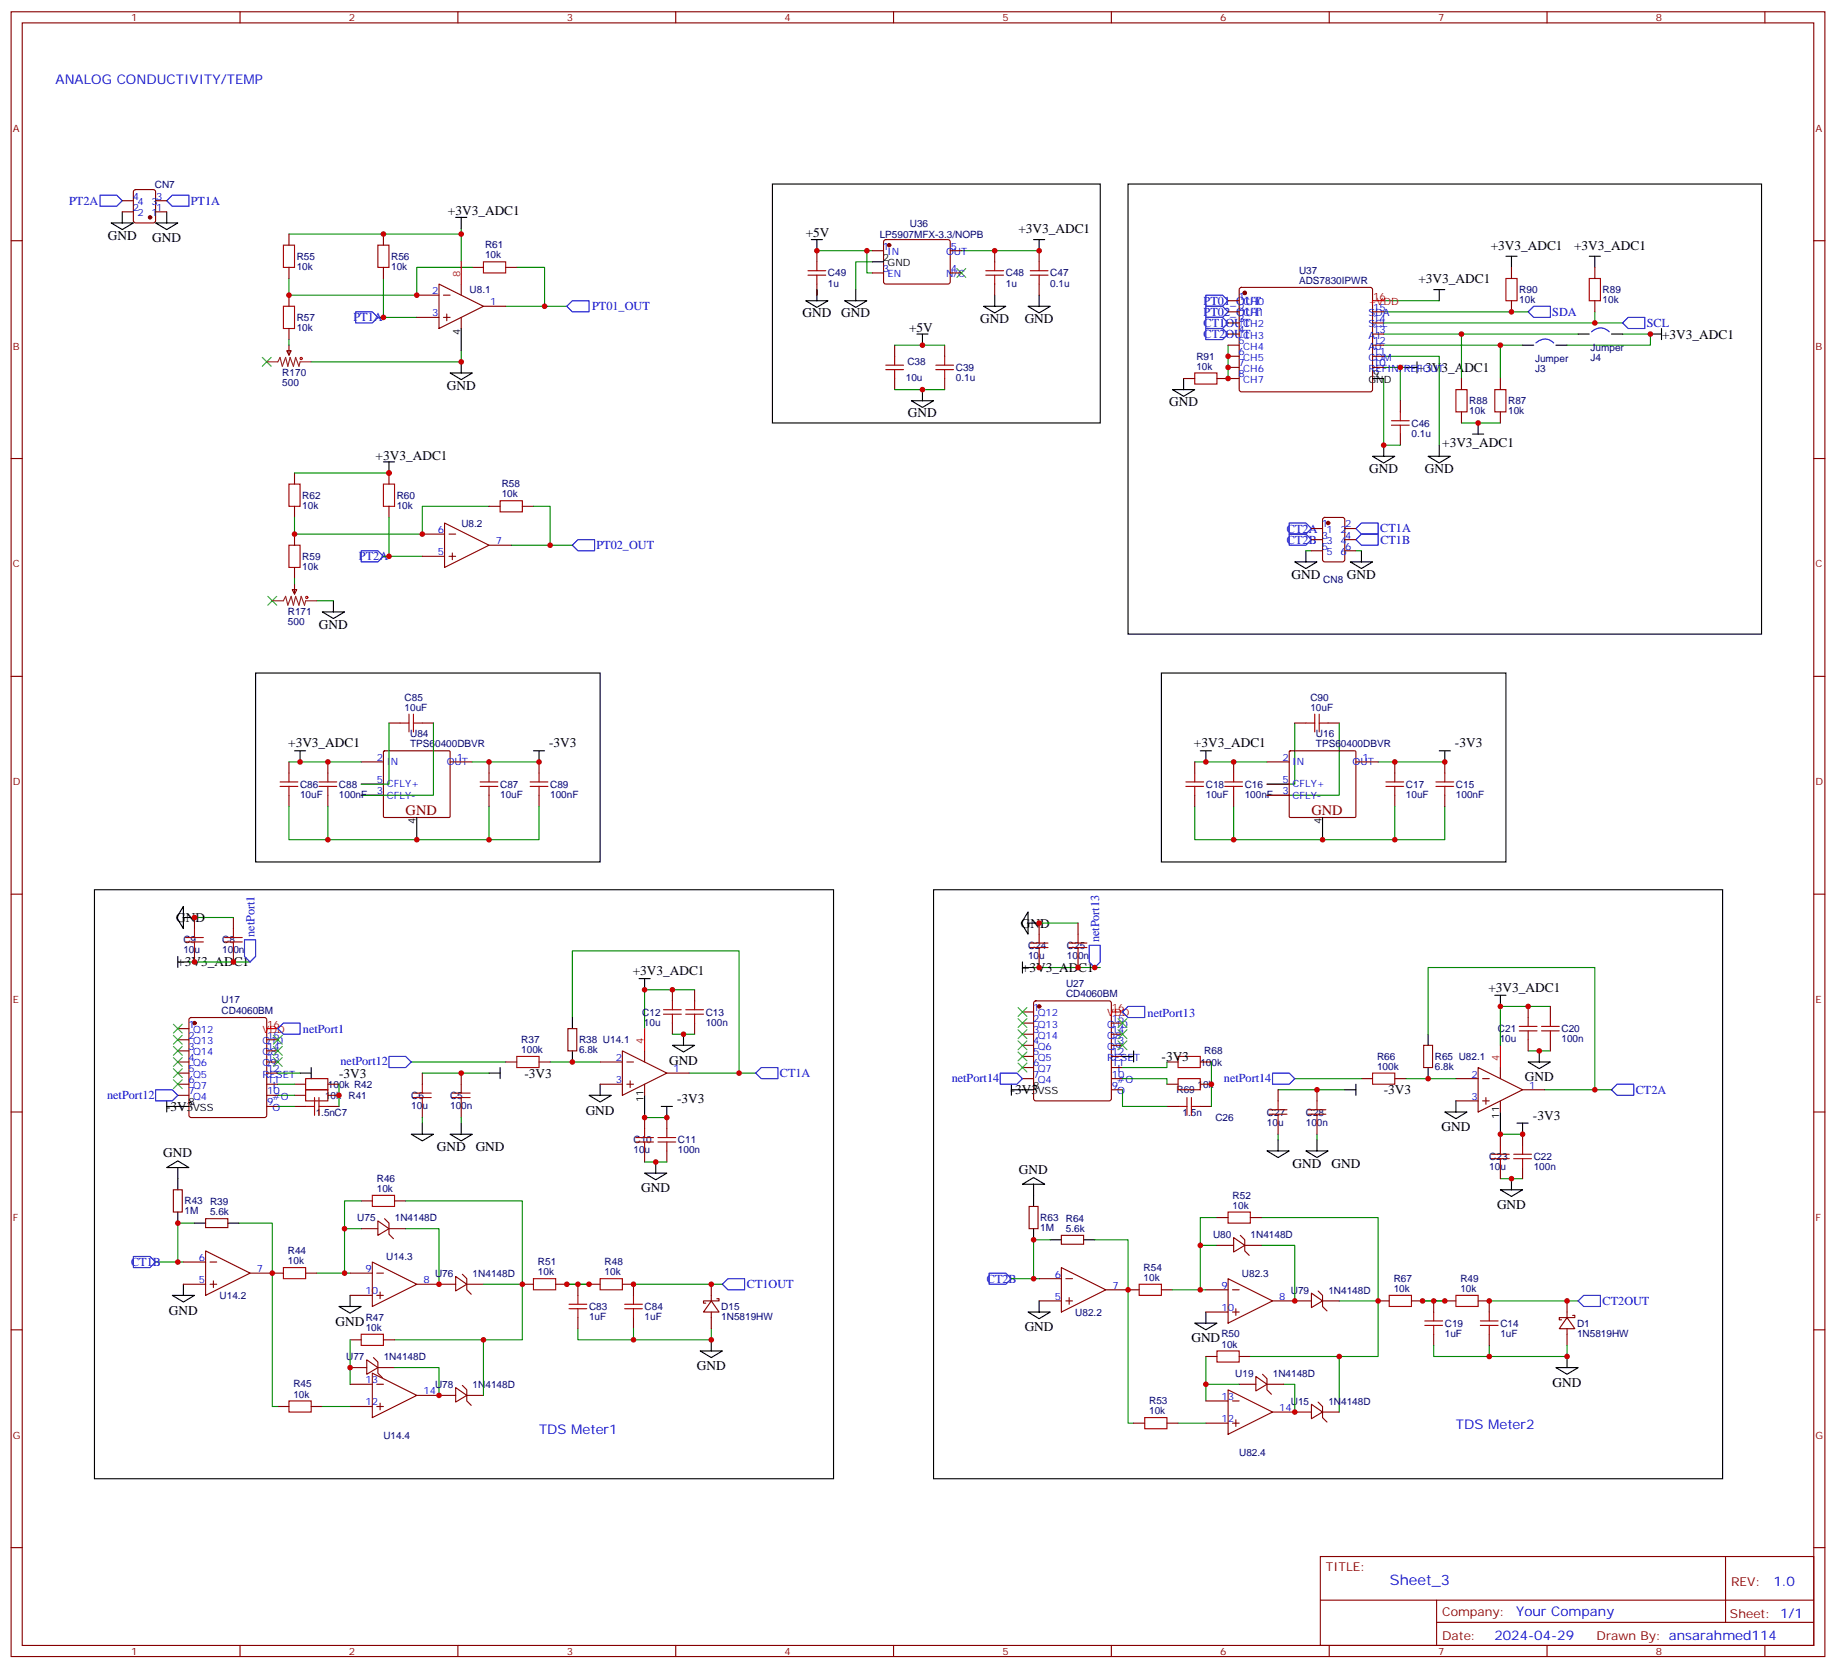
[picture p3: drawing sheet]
<svg xmlns="http://www.w3.org/2000/svg" width="583mm" height="529mm" viewBox="0 0 583 529" stroke-linecap="round" stroke-linejoin="round" font-family="sans-serif">
<g fill="none" stroke="#870000" stroke-width=".35">
<path d="M3.5 3.7h575.8v522.2h-575.8zM7.1 7.3h568.6v515h-568.6zM76.2 3.7v3.6M145.3 3.7v3.6M214.5 3.7v3.6M283.6 3.7v3.6M352.8 3.7v3.6M421.9 3.7v3.6M491.1 3.7v3.6M560.2 3.7v3.6M3.5 76.4h3.6M38.8 67.2h3.5"/>
<path d="M38.8 63.7h3.5M42.6 60.4l.4-.2h5.7l.6 .4 .1 9.5-.5 .6-5.9 .1-.6-.5-.1-9.4zM49.4 67.2h3.5M49.4 63.7h3.5M91.7 74.3v3.5M121.7 74.3v3.5M259.3 79.6v3.5M276.9 79.6h3.6M280.7 76.3l.5-.2h20l.4 .7v12.9l-.7 .5-20-.1-.4-.6v-12.7zM301.6 79.6h3.6M315.7 79.6v3.5M329.8 79.6v3.5"/>
<path d="M575.7 76.4h3.6M91.7 84.9v3.5M91.7 93.7v3.5M121.7 84.9v3.5M132.3 93.7h7M139.3 90.2l14.2 7-14.2 7.1zM140.8 93.7h2.1M141.8 99.7v2.1M146.4 90.2v3.5M149.9 84.9h3.6M153.5 97.2h7M160.5 84.9h3.5"/>
<path d="M259.3 90.2v3.5M276.9 86.6h3.6M301.6 86.6h3.6M315.7 90.2v3.5M329.8 90.2v3.5M389.8 95.5h3.5M389.8 99h3.5M393.6 91.4l.5-.2h40.9l.5 .2 .2 .5v31.8l-.3 .5-.4 .2h-40.9l-.5-.2-.3-.5v-31.8zM435.7 99h3.5M479.8 84.9v3.5M479.8 95.5v3.5M506.2 84.9v3.5"/>
<path d="M506.2 95.5v3.5M91 111.3h1.4l-.7 1.4zM91.7 104.3v3.5M91.7 109.6v3.1M132.3 100.8h7M140.8 100.8h2.1M146.4 100.8v3.5M284 109.6v3.5M299.9 109.6v3.5M389.8 102.5h3.5M389.8 106h3.5M389.8 109.6h3.5"/>
<path d="M389.8 113.1h3.5M389.8 116.6h3.5M435.7 102.5h3.5M435.7 106h3.5M435.7 109.6h3.5M435.7 113.1h3.5M435.7 116.6h3.5M284 120.2v3.5M299.9 120.2v3.5M375.7 120.2h3.5M386.3 120.2h7M444.5 127.2v3.5"/>
<path d="M444.5 137.8v3.5M463.9 120.2v3.5M463.9 130.7v3.6M476.2 120.2v3.5M476.2 130.7v3.6M3.5 145.6h3.6M93.5 150.1v3.6M123.5 150.1v3.6M575.7 145.6h3.6M93.5 160.7v3.6M93.5 169.5v3.6M123.5 160.7v3.6"/>
<path d="M134.1 169.5h7M134.1 176.6h7M141.1 166l14.1 7.1-14.1 7zM142.5 169.5h2.1M142.5 176.6h2.1M143.6 175.5v2.2M155.2 160.7h3.5M155.2 173.1h7.1M165.8 160.7h3.5M416.3 167.8h3.5M416.3 174.8h3.5M416.3 171.3h3.5"/>
<path d="M420 164.5l.5-.2h5.7l.6 .4 .1 13-.5 .6-5.9 .1-.6-.5-.1-12.9zM426.9 167.8h3.5M426.9 174.8h3.5M426.9 171.3h3.5M92.8 187.2h1.4l-.7 1.4zM93.5 180.1v3.6M93.5 185.4v3.2M3.5 214.7h3.6M575.7 214.7h3.6M121.8 238.5l.3-.2 20.6 .1 .2 .3-.1 20.6-.3 .2-20.6-.1-.2-.2zM123.5 229.5h3.5M134.1 229.5h3.5"/>
<path d="M409.3 238.5l.3-.2 20.6 .1 .2 .3-.1 20.6-.3 .2-20.6-.1-.2-.2zM411 229.5h3.5M421.6 229.5h3.5M91.7 241.9v3.5M91.7 252.4v3.6M104.1 241.9v3.5M104.1 252.4v3.6M114.7 241.9h7M114.7 252.4h7M114.7 248.9h7M142.9 241.9h7M155.2 241.9v3.5"/>
<path d="M155.2 252.4v3.6M171.1 241.9v3.5M171.1 252.4v3.6M379.2 241.9v3.5M379.2 252.4v3.6M391.6 241.9v3.5M391.6 252.4v3.6M402.2 241.9h7M402.2 252.4h7M402.2 248.9h7M430.4 241.9h7M442.7 241.9v3.5"/>
<path d="M442.7 252.4v3.6M458.6 241.9v3.5M458.6 252.4v3.6M3.5 283.8h3.6M61.7 291.3v3.5M74.1 291.3v3.5M329.8 293v3.5M342.2 293v3.5M575.7 283.8h3.6M61.7 301.8v3.6M74.1 301.8v3.6M213.4 314.2v3.5"/>
<path d="M220.5 314.2v3.5M328.3 317.9l.5-.2h23.3l.5 .2 .2 .5v30.4l-.3 .5-.4 .2h-23.3l-.5-.3-.2-.4v-30.4zM329.8 303.6v3.5M342.2 303.6v3.5M485.1 319.5v3.5M492.1 319.5v3.5M56.4 337.1h3.6M56.4 326.5h3.6M56.4 330.1h3.6M56.4 333.6h3.6M60.2 323.2l.5-.2h23.3l.5 .2 .2 .5v30.3l-.3 .5-.4 .3h-23.3l-.5-.3-.2-.5v-30.3zM84.7 337.1h3.5"/>
<path d="M84.7 330.1h3.5M84.7 333.6h3.5M160.5 337.1h3.5M171.1 337.1h3.5M180.3 326.5h2.8v7.1h-2.8zM190.5 337.1h7.1M197.6 333.6l14.1 7-14.1 7.1zM199 337.1h2.1M204.6 333.6v3.5M213.4 324.8v3.5M220.5 324.8v3.5M324.6 321.2h3.5"/>
<path d="M324.6 324.8h3.5M324.6 328.3h3.5M324.6 331.8h3.5M324.6 335.4h3.5M324.6 338.9h3.5M352.8 324.8h3.5M352.8 328.3h3.5M352.8 331.8h3.5M352.8 335.4h3.5M352.8 338.9h3.5M370.4 337.1h3.5M381 337.1h3.5"/>
<path d="M451.9 331.8h2.8v7.1h-2.8zM469.2 338.9l14.1 7-14.1 7.1zM476.2 338.9v3.5M485.1 330.1v3.5M492.1 330.1v3.5M3.5 353h3.6M56.4 340.6h3.6M56.4 344.2h3.6M56.4 347.7h3.6M84.7 340.6h3.5M84.7 344.2h3.5M84.7 347.7h3.5"/>
<path d="M84.7 351.2h3.5M93.5 344.2h3.5M93.5 347.7h3.5M93.5 351.2h3.5M104.1 344.2h3.5M104.1 347.7h3.5M104.1 351.2h3.5M134.1 340.6v3.6M134.1 351.2v3.6M146.4 340.6v3.6M146.4 351.2v3.6M190.5 344.2h7.1"/>
<path d="M199 344.2h2.1M200 343.1v2.1M204.6 344.2v3.5M204.6 354.8v3.5M211.7 354.8v3.5M211.7 340.6h7M324.6 342.4h3.5M352.8 342.4h3.5M352.8 345.9h3.5M370.4 344.2h3.5M370.4 351.2h3.5M381 344.2h3.5"/>
<path d="M381 351.2h3.5M405.7 345.9v3.6M405.7 356.5v3.5M418 345.9v3.6M418 356.5v3.5M432.2 342.4h3.5M442.7 342.4h3.6M462.1 342.4h7.1M462.1 349.5h7.1M470.6 342.4h2.1M470.6 349.5h2.1M471.7 348.4v2.1"/>
<path d="M476.2 349.5v3.5M483.3 345.9h7.1M575.7 353h3.6M55 377.7h2.9v7h-2.9zM204.6 365.3v3.6M211.7 365.3v3.6M476.2 360v3.6M476.2 370.6v3.6M483.3 360v3.6M483.3 370.6v3.6M65.3 386.9h7v2.8h-7zM65.3 397.1l14.1 7-14.1 7.1z"/>
<path d="M114.7 381.2h3.5M114.7 390h5.2M119.9 387.6l3.6 2.4-3.6 2.1zM122.1 386.9l1.4 1.4v3.5l1.4 1.4M123.5 390h5.3M125.2 381.2h3.6M326.7 383h2.8v7h-2.8zM336.9 392.1h7.1v2.9h-7.1zM386.3 395.3h5.3M386.3 386.5h3.5M391.6 392.9l3.5 2.4-3.5 2.1zM393.7 392.1l1.4 1.5v3.5l1.4 1.4"/>
<path d="M395.1 395.3h5.3M396.9 386.5h3.5M58.2 407.7h7.1M58.2 400.6h7.1M66.7 407.7h2.1M66.7 400.6h2.1M67.7 406.6v2.1M79.4 404.1h10.6M97 404.1h3.5M111.1 404.1h7.1M111.1 411.2h7.1M118.2 400.6l14.1 7.1-14.1 7z"/>
<path d="M119.6 404.1h2.1M119.6 411.2h2.1M120.6 410.1v2.2M132.3 407.7h12.3M144.6 405.2l3.6 2.5-3.6 2.1zM146.8 404.5l1.4 1.4v3.5l1.4 1.4M148.2 407.7h5.3M165.8 407.7h3.5M176.4 407.7h3.5M183.4 407.7v3.5M183.4 418.3v3.5M187 407.7h3.5"/>
<path d="M197.6 407.7h3.5v3.5M201.1 418.3v3.5M225.8 413l2.4 3.5h-4.9zM225.8 407.7v5.3M225.8 416.5v5.3M227.5 412.3h.7v.7h-4.9v.7h.7M329.8 413h7.1M329.8 405.9h7.1M336.9 402.4l14.1 7-14.1 7.1zM338.3 413h2.1M338.3 405.9h2.1M339.4 411.9v2.1"/>
<path d="M351 409.4h10.6M368.7 409.4h3.5M382.8 409.4h7M382.8 416.5h7M389.8 405.9l14.1 7.1-14.1 7zM391.2 409.4h2.1M391.2 416.5h2.1M392.3 415.4v2.1M403.9 413h12.4M416.3 410.5l3.5 2.5-3.5 2.1zM418.4 409.8l1.4 1.4v3.5l1.4 1.4M419.8 413h5.3"/>
<path d="M437.4 413h3.6M448 413h3.6M455.1 413v3.5M458.6 413h3.5M469.2 413h3.5v3.5M497.4 418.3l2.5 3.5h-5zM497.4 413v5.3M499.2 417.5h.7v.8h-5v.7h.8M3.5 422.1h3.6M111.1 439.4h7.1M111.1 425.3h3.6M111.1 434.1h5.3"/>
<path d="M116.4 431.7l3.5 2.4-3.5 2.1zM118.2 435.9l14.1 7-14.1 7.1zM118.5 431l1.4 1.4v3.5l1.5 1.4M119.6 439.4h2.1M119.9 434.1h5.3M121.7 425.3h3.5M146.8 439.8l1.4 1.4v3.5l1.4 1.4M382.8 430.6h3.5M393.3 439.4h5.3M393.3 430.6h3.6M398.6 437l3.6 2.4-3.6 2.1zM400.8 436.2l1.4 1.5v3.5l1.4 1.4"/>
<path d="M402.2 439.4h5.3M455.1 423.5v3.6M472.7 423.5v3.6M497.4 421.8v5.3M575.7 422.1h3.6M88.2 446.5h3.5M98.8 446.5h3.5M111.1 446.5h7.1M119.6 446.5h2.1M120.6 445.4v2.1M132.3 442.9h12.3M144.6 440.5l3.6 2.4-3.6 2.2z"/>
<path d="M148.2 442.9h5.3M359.8 451.8h3.6M370.4 451.8h3.5M382.8 451.8h7M382.8 444.7h7M389.8 441.2l14.1 7-14.1 7.1zM391.2 451.8h2.1M391.2 444.7h2.1M392.3 450.7v2.1M403.9 448.2h12.4M416.3 445.8l3.5 2.4-3.5 2.2zM418.4 445.1l1.4 1.4v3.5l1.4 1.4"/>
<path d="M419.8 448.2h5.3M3.5 491.3h3.6M419.1 494.1h156.6v28.2h-156.6zM547.7 494.1v20.9M575.7 491.3h3.6M419.1 507.9h156.5M456 515h119.6M456 507.9v14.2M76.2 522.3v3.6M145.3 522.3v3.6M214.5 522.3v3.6M283.6 522.3v3.6"/>
<path d="M352.8 522.3v3.6M421.9 522.3v3.6M491.1 522.3v3.6M560.2 522.3v3.6"/>
</g>
<g fill="none" stroke="#000" stroke-width=".35">
<path d="M245.2 58.4h104v75.9h-104zM358.1 58.4h201.1v142.9h-201.1zM35.3 70.8h7l-3.5 2.1zM38.8 67.2v3.6M49.4 70.8h7l-3.5 2.1zM52.9 67.2v3.6M144.6 69h3.6M146.4 69v3.5M257.5 76.1h3.6M259.3 76.1v3.5M328.1 76.1h3.5M329.8 76.1v3.5"/>
<path d="M255.8 95.5h7l-3.5 2.1zM259.3 91.9v3.6M268.1 95.5h7.1l-3.6 2.1zM271.6 91.9v3.6M276.9 83.1h3.6M312.2 97.2h7.1l-3.6 2.1zM315.7 93.7v3.5M326.3 97.2h7.1l-3.6 2.1zM329.8 93.7v3.5M455.1 91.9h3.5M456.8 91.9v3.6M478 81.4h3.5"/>
<path d="M479.8 81.4v3.5M504.5 81.4h3.5M506.2 81.4v3.5M142.9 118.4h7l-3.5 2.1zM146.4 104.3v7M146.4 114.9v3.5M291 106h3.6M292.8 106v3.6M446.3 116.6h3.5M449.8 114.9v3.5M483.3 109.6h3.5M493.9 109.6h3.5"/>
<path d="M500.9 106h3.6M511.5 106h3.6M523.9 106h3.5M527.4 104.3v3.5M289.3 127.2h7l-3.5 2.1zM292.8 123.7v3.5M372.2 123.7h7l-3.5 2.1zM375.7 120.2v3.5M435.7 120.2h3.5M467.4 137.8h3.6M469.2 134.3v3.5M121.7 146.6h3.5"/>
<path d="M123.5 146.6v3.5M435.7 144.9h7l-3.5 2.1zM439.2 141.3v3.6M453.3 144.9h7.1l-3.6 2.1zM456.8 141.3v3.6M411 178.4h7l-3.5 2.1zM414.5 174.8v3.6M428.6 178.4h7.1l-3.5 2.1zM432.2 174.8v3.6M102.3 194.2h7.1l-3.6 2.2zM105.8 190.7v3.5M81.1 213.6h109.4v60h-109.4z"/>
<path d="M368.7 213.6h109.3v60h-109.3zM93.5 238.3h3.5M95.2 238.3v3.6M169.3 238.3h3.6M171.1 238.3v3.6M381 238.3h3.5M382.8 238.3v3.6M456.8 238.3h3.6M458.6 238.3v3.6M132.3 259.5v7.1M419.8 259.5v7.1M30 282.4h234.6v187h-234.6z"/>
<path d="M58.2 287.7v7.1l-2.1-3.5zM58.2 291.3h3.5M296.3 282.4h250.5v187h-250.5zM326.3 289.5v7l-2.1-3.5zM326.3 293h3.5M56.4 305.4h3.6M56.4 303.6v3.5M202.8 310.7h3.6M204.6 310.7v3.5M324.6 307.1h3.5M324.6 305.4v3.5M474.5 315.9h3.5"/>
<path d="M476.2 315.9v3.6M98.8 338.9v3.5M158.7 338.9v3.5M181.7 323v3.5M181.7 333.6v3.5M213.4 331.8h7.1l-3.5 2.1zM217 328.3v3.5M356.3 335.4h3.5M359.8 333.6v3.5M453.3 328.3v3.5M453.3 338.9v3.5M485.1 337.1h7l-3.5 2.1z"/>
<path d="M488.6 333.6v3.5M52.9 349.5v3.5M52.9 351.2h7.1M95.2 340.6h3.6M134.1 356.5v3.5M146.4 356.5v3.5M155.2 340.6h3.5M187 347.7h7l-3.5 2.1zM190.5 344.2v3.5M204.6 347.7v7.1M209.9 351.2h3.5M211.7 351.2v3.6"/>
<path d="M321 345.9h7.1M321 344.2v3.5M426.9 345.9h3.5M430.4 344.2v3.5M458.6 353h7.1l-3.6 2.1zM462.1 349.5v3.5M476.2 353v7M481.5 356.5h3.6M483.3 356.5v3.5M52.9 370.6l3.5-2.1 3.6 2.1zM56.4 370.6v7.1M130.5 360h7.1l-3.5 2.2z"/>
<path d="M142.9 360h7l-3.5 2.2zM204.6 372.4h7.1l-3.6 2.1zM208.1 368.9v3.5M324.6 375.9l3.5-2.1 3.5 2.1zM328.1 375.9v7.1M402.2 365.3h7l-3.5 2.2zM405.7 361.8v3.5M414.5 365.3h7.1l-3.6 2.2zM418 361.8v3.5M476.2 377.7h7.1l-3.5 2.1zM479.8 374.2v3.5M56.4 384.7v3.6"/>
<path d="M61.7 388.3h3.6M72.3 388.3h3.5M328.1 390v3.6M333.4 393.6h3.5M344 393.6h3.5M54.7 411.2h7l-3.5 2.1zM58.2 407.7v3.5M107.6 414.7h7.1l-3.6 2.1zM111.1 411.2v3.5M326.3 416.5h7.1l-3.6 2.1zM329.8 413v3.5M382.8 416.5v3.5"/>
<path d="M222.2 428.8h7.1l-3.5 2.2zM225.8 425.3v3.5M379.2 420h7.1l-3.5 2.1zM493.9 434.1h7l-3.5 2.1zM497.4 430.6v3.5"/>
</g>
<g fill="none" stroke="#00f" stroke-width=".35">
<path d="M31.7 61.9h5.3l1.8 1.8-1.8 1.8h-5.3zM54.7 61.9h5.3v3.6h-5.3l-1.8-1.8zM112.9 99h5.3l1.7 1.8-1.7 1.7h-5.3zM179.9 97.2l1.8-1.7h5.3v3.5h-5.3zM382.8 97.2h5.3l1.7 1.8-1.7 1.8h-5.3zM382.8 93.7h5.3l1.7 1.8-1.7 1.7h-5.3zM485.1 99l1.7-1.8h5.3v3.6h-5.3zM382.8 104.3h5.3l1.7 1.7-1.7 1.8h-5.3zM382.8 100.8h5.3l1.7 1.7-1.7 1.8h-5.3zM487.5 108.9a4 4 0 0 1 5.7 0M505.2 105.3a4 4 0 0 1 5.6 0M516.8 100.8h5.3v3.5h-5.3l-1.7-1.8z"/>
<path d="M114.7 174.8h5.2l1.8 1.8-1.8 1.8h-5.2zM183.4 171.3h5.3v3.5h-5.3l-1.7-1.7zM409.2 169.5h5.3l1.8 1.8-1.8 1.8h-5.3zM409.2 166h5.3l1.8 1.8-1.8 1.7h-5.3zM430.4 167.8l1.8-1.8h5.2v3.5h-5.2zM432.2 169.5h5.2v3.6h-5.2l-1.8-1.8zM77.6 298.3h3.5v5.3l-1.7 1.8-1.8-1.8zM345.7 300.1h3.5v5.3l-1.7 1.7-1.8-1.7zM90 324.8h5.2v3.5h-5.2l-1.8-1.8zM123.5 335.4h5.3l1.7 1.7-1.7 1.8h-5.3zM241.7 338.9h5.2v3.5h-5.2l-1.8-1.8zM356.3 321.2l1.8-1.7h5.3v3.5h-5.3z"/>
<path d="M49.4 345.9h5.3l1.7 1.8-1.7 1.8h-5.3zM317.5 340.6h5.3l1.8 1.8-1.8 1.8h-5.3zM403.9 340.6h5.3l1.8 1.8-1.8 1.8h-5.3zM511.5 345.9l1.8-1.7h5.3v3.5h-5.3zM42.3 398.9h5.3l1.8 1.7-1.8 1.8h-5.3zM229.3 407.7l1.8-1.8h5.3v3.5h-5.3zM314 404.1h5.3l1.7 1.8-1.7 1.8h-5.3zM500.9 413l1.8-1.8h5.3v3.5h-5.3z"/>
</g>
<g fill="none" stroke="#008700" stroke-width=".35">
<path d="M91.7 74.3h54.7M146.4 72.5v10.6M259.3 79.6h17.6M275.2 79.6v7h1.7M305.2 79.6h24.6M121.7 88.4v12.4h10.6M149.9 84.9h-17.6v8.8h-40.6v-5.3M160.5 97.2h19.4M164 84.9h8.9v12.3M259.3 91.9v1.8M276.9 83.1h-5.3v8.8M439.2 99h45.9"/>
<path d="M439.2 95.5h17.6M506.2 99v3.5h-67M91.7 107.8v1.8M119.9 100.8h1.8M146.4 111.3v3.6h-47.6M284 109.6h15.9M389.8 109.6v10.6M439.2 113.1h17.6v28.2M439.2 109.6h44.1M439.2 106h61.7M439.2 116.6h7.1M444.5 116.6v10.6"/>
<path d="M463.9 106v14.2M476.2 109.6v10.6M506.2 102.5h8.9M515.1 106h8.8v3.6h-26.5M284 123.7h15.9M439.2 120.2v21.1h5.3M463.9 134.3h12.3M93.5 150.1h30M121.7 176.6h1.8M123.5 164.3v12.3h10.6M155.2 160.7h-21.1v8.8h-40.6v-5.2M162.3 173.1h19.4"/>
<path d="M169.3 160.7h5.3v12.4M414.5 174.8h1.8M430.4 174.8h1.8M93.5 183.7v1.7M100.5 190.7h5.3M123.5 229.5v19.4h-8.8M137.6 229.5v22.9h-22.9M411 229.5v19.4h-8.8M425.1 229.5v22.9h-22.9M91.7 256v10.6h63.5v-10.6M91.7 241.9h23M104.1 256v10.6"/>
<path d="M149.9 241.9h21.2M171.1 256v10.6h-15.9M379.2 256v10.6h63.5v-10.6M379.2 241.9h23M391.6 256v10.6M437.4 241.9h21.2M458.6 256v10.6h-15.9M61.7 291.3h12.4M329.8 293h12.4M60 305.4h19.4M220.5 314.2h-15.9v12.3M328.1 307.1h21.1"/>
<path d="M492.1 319.5h-15.9v12.3M130.5 337.1h30M174.6 337.1h15.9M181.7 323v-21.2h52.9v38.8h-15.9M213.4 328.3h7.1M370.4 337.1v1.8h-14.1M384.5 337.1v14.1M453.3 328.3v-21.2h52.9v38.8h-15.8M485.1 333.6h7M88.2 340.6h7M88.2 344.2h5.3M88.2 347.7h5.3"/>
<path d="M88.2 351.2h5.3M107.6 344.2v7M134.1 340.6h21.1M134.1 354.8v1.7M146.4 354.8v1.7M204.6 354.8h7.1M234.6 340.6h5.3M356.3 342.4h14.1v1.8M356.3 345.9v5.3h14.1M405.7 345.9h21.2M411 342.4h21.2M446.3 342.4h15.8"/>
<path d="M506.2 345.9h5.3M204.6 368.9h7.1M405.7 360v1.8M418 360v1.8M476.2 374.2h7.1M476.2 360h7.1M61.7 388.3h-5.3v12.3h-7M75.8 388.3h10.6v58.2h1.8M114.7 390h-5.3v14.1M114.7 381.2h-5.3v8.8M128.8 390h10.5v17.7M128.8 381.2h37v44.1h-40.6"/>
<path d="M333.4 393.6h-5.3v12.3h-7.1M347.5 393.6h10.6v58.2h1.7M386.3 386.5h-5.3v8.8M386.3 395.3h-5.3v14.1M400.4 386.5h37v44.1h-40.5M400.4 395.3h10.6v17.7M56.4 400.6h1.8M100.5 404.1h10.6M153.5 407.7h12.3M179.9 407.7h7.1M201.1 407.7h28.2M328.1 405.9h1.7"/>
<path d="M372.2 409.4h10.6M425.1 413h12.3M451.6 413h7M472.7 413h28.2M111.1 425.3v14.1M125.2 434.1h14.1v8.8M153.5 425.3v17.6M183.4 421.8v3.5h42.4v-3.5M201.1 421.8v3.5M382.8 430.6v14.1M382.8 439.4h10.5M407.5 439.4h3.5v8.8"/>
<path d="M425.1 430.6v17.6M455.1 427.1v3.5h42.3v-3.5M472.7 427.1v3.5M102.3 446.5h8.8M373.9 451.8h8.9"/>
</g>
<g fill="none" stroke="#a10000" stroke-width=".35">
<path d="M90 77.8h3.5v7.1h-3.5zM119.9 77.8h3.6v7.1h-3.6zM90 97.2h3.5v7.1h-3.5zM153.5 83.1h7v3.5h-7zM256.5 87.3h5.6M256.5 85.9h5.6M259.3 83.1v2.8M259.3 87.3v2.9M312.9 87.3h5.7M312.9 85.9h5.7M315.7 83.1v2.8M315.7 87.3v2.9"/>
<path d="M327 87.3h5.7M327 85.9h5.7M329.8 83.1v2.8M329.8 87.3v2.9M478 88.4h3.5v7.1h-3.5zM504.5 88.4h3.5v7.1h-3.5zM281.2 117.3h5.6M281.2 115.9h5.6M284 113.1v2.8M284 117.3v2.9M297 117.3h5.7M297 115.9h5.7"/>
<path d="M299.9 113.1v2.8M299.9 117.3v2.9M379.2 118.4h7.1v3.5h-7.1zM441.7 135h5.6M441.7 133.6h5.6M444.5 130.7v2.9M444.5 135v2.8M462.1 123.7h3.6v7h-3.6zM474.5 123.7h3.5v7h-3.5zM91.7 153.7h3.5v7h-3.5zM121.7 153.7h3.5v7h-3.5zM158.7 159h7.1v3.5h-7.1z"/>
<path d="M91.7 173.1h3.5v7h-3.5zM127 229.5h2.8M129.8 226.7v5.6M131.2 229.5h2.9M131.2 226.7v5.6M414.5 229.5h2.8M417.3 226.7v5.6M418.7 229.5h2.9M418.7 226.7v5.6M88.9 249.6h5.6M88.9 248.2h5.6M91.7 245.4v2.8"/>
<path d="M91.7 249.6v2.8M101.2 249.6h5.7M101.2 248.2h5.7M104.1 245.4v2.8M104.1 249.6v2.8M152.4 249.6h5.6M152.4 248.2h5.6M155.2 245.4v2.8M155.2 249.6v2.8M168.3 249.6h5.6M168.3 248.2h5.6M171.1 245.4v2.8"/>
<path d="M171.1 249.6v2.8M376.4 249.6h5.7M376.4 248.2h5.7M379.2 245.4v2.8M379.2 249.6v2.8M388.8 249.6h5.6M388.8 248.2h5.6M391.6 245.4v2.8M391.6 249.6v2.8M439.9 249.6h5.7M439.9 248.2h5.7M442.7 245.4v2.8"/>
<path d="M442.7 249.6v2.8M455.8 249.6h5.6M455.8 248.2h5.6M458.6 245.4v2.8M458.6 249.6v2.8M58.9 299h5.7M58.9 297.6h5.7M61.7 294.8v2.8M61.7 299v2.8M71.3 299h5.6M71.3 297.6h5.6M74.1 294.8v2.8"/>
<path d="M74.1 299v2.8M327 299.4h5.7M329.8 296.5v2.9M339.4 299.4h5.6M342.2 296.5v2.9M213.4 317.7v2.8M220.5 317.7v2.8M327 300.8h5.7M329.8 300.8v2.8M339.4 300.8h5.6M342.2 300.8v2.8M164 335.4h7.1v3.5h-7.1z"/>
<path d="M210.6 321.9h5.7M210.6 320.5h5.7M213.4 321.9v2.9M217.7 321.9h5.6M217.7 320.5h5.6M220.5 321.9v2.9M373.9 335.4h7.1v3.5h-7.1zM482.2 327.2h5.7M482.2 325.8h5.7M485.1 323v2.8M485.1 327.2v2.9M489.3 327.2h5.6"/>
<path d="M489.3 325.8h5.6M492.1 323v2.8M492.1 327.2v2.9M97 342.4h7.1v3.5h-7.1zM97 345.9h7.1v3.6h-7.1zM97 351.2h2.8M99.8 348.4v5.6M101.2 348.4v5.6M101.2 351.2h2.9M131.2 348.4h5.7M131.2 347h5.7M134.1 344.2v2.8"/>
<path d="M134.1 348.4v2.8M143.6 348.4h5.6M143.6 347h5.6M146.4 344.2v2.8M146.4 348.4v2.8M204.6 358.3v2.8M211.7 358.3v2.8M373.9 342.4h7.1v3.5h-7.1zM373.9 351.2h2.9M376.8 348.4v5.6M378.2 351.2h2.8M378.2 348.4v5.6"/>
<path d="M402.9 353.7h5.6M402.9 352.3h5.6M405.7 349.5v2.8M405.7 353.7v2.8M415.2 353.7h5.7M415.2 352.3h5.7M418 349.5v2.8M418 353.7v2.8M435.7 340.6h7v3.6h-7zM118.2 379.4h7v3.6h-7zM201.8 362.5h5.6M201.8 361.1h5.6"/>
<path d="M204.6 362.5v2.8M208.8 362.5h5.7M208.8 361.1h5.7M211.7 362.5v2.8M473.4 367.8h5.7M473.4 366.4h5.7M476.2 363.6v2.8M476.2 367.8v2.8M480.5 367.8h5.6M480.5 366.4h5.6M483.3 363.6v2.8M483.3 367.8v2.8"/>
<path d="M389.8 384.7h7.1v3.6h-7.1zM90 402.4h7v3.5h-7zM169.3 405.9h7.1v3.5h-7.1zM180.6 415.4h5.7M180.6 414h5.7M183.4 411.2v2.8M183.4 415.4v2.9M190.5 405.9h7.1v3.5h-7.1zM198.3 415.4h5.6M198.3 414h5.6M201.1 411.2v2.8M201.1 415.4v2.9"/>
<path d="M361.6 407.7h7.1v3.5h-7.1zM441 411.2h7v3.5h-7zM452.3 419.3h5.6M455.1 416.5v2.8M462.1 411.2h7.1v3.5h-7.1zM469.9 419.3h5.6M472.7 416.5v2.8M114.7 423.5h7v3.6h-7zM386.3 428.8h7v3.6h-7zM452.3 420.7h5.6M455.1 420.7v2.8M469.9 420.7h5.6"/>
<path d="M472.7 420.7v2.8M91.7 444.7h7.1v3.5h-7.1zM363.4 450h7v3.5h-7z"/>
<circle cx="95.6" cy="113.8" r=".35"/>
<circle cx="97.4" cy="189.7" r=".35"/>
</g>
<g fill="none" stroke="#3c3" stroke-width=".35">
<path d="M303.7 85.2l2.9 2.9M306.6 85.2l-2.9 2.9M83.3 113.5l2.8 2.8M86.1 113.5l-2.8 2.8M85 189.3l2.8 2.8M87.8 189.3l-2.8 2.8M323.1 319.8l2.9 2.9M326 319.8l-2.9 2.9M55 325.1l2.9 2.8M55 328.6l2.9 2.9M55 332.2l2.9 2.8M55 335.7l2.9 2.8"/>
<path d="M55 339.2l2.9 2.9M57.9 325.1l-2.9 2.8M57.9 328.6l-2.9 2.9M57.9 332.2l-2.9 2.8M57.9 335.7l-2.9 2.8M57.9 339.2l-2.9 2.9M86.8 328.6l2.8 2.9M86.8 332.2l2.8 2.8M86.8 335.7l2.8 2.8M89.6 328.6l-2.8 2.9M89.6 332.2l-2.8 2.8M89.6 335.7l-2.8 2.8"/>
<path d="M323.1 337.5l2.9 2.8M323.1 333.9l2.9 2.9M323.1 330.4l2.9 2.8M323.1 326.9l2.9 2.8M323.1 323.4l2.9 2.8M326 337.5l-2.9 2.8M326 333.9l-2.9 2.9M326 330.4l-2.9 2.8M326 326.9l-2.9 2.8M326 323.4l-2.9 2.8M354.9 323.4l2.8 2.8M354.9 326.9l2.8 2.8"/>
<path d="M354.9 330.4l2.8 2.8M357.7 323.4l-2.8 2.8M357.7 326.9l-2.8 2.8M357.7 330.4l-2.8 2.8M55 342.8l2.9 2.8M57.9 342.8l-2.9 2.8"/>
</g>
<g fill="#870000" stroke="#870000" stroke-width=".35">
<circle cx="47.6" cy="69" r=".53"/>
<circle cx="421.6" cy="166" r=".53"/>
<circle cx="282.2" cy="77.8" r=".53"/>
<circle cx="395.1" cy="93" r=".53"/>
<circle cx="61.7" cy="324.8" r=".53"/>
<circle cx="329.8" cy="319.5" r=".53"/>
</g>
<path d="M146.4 83.1v7.1M435.7 95.5h3.5M84.7 326.5h3.5M204.6 326.5v7.1M352.8 321.2h3.5M476.2 331.8v7.1" fill="none" stroke="#f00" stroke-width=".35"/>
<path d="M84.7 114.9h3.5l.7-1.4 .7 2.8 1.1-2.8 .7 2.8 .7-2.8 1 2.8 .7-2.8 1.1 2.8 .3-1.4h3.6M86.4 190.7h3.6l.7-1.4 .7 2.8 1-2.8 .7 2.8 .7-2.8 1.1 2.8 .7-2.8 1.1 2.8 .3-1.4h3.5" fill="none" stroke="#8c2424" stroke-width=".35"/>
<g fill="#c00">
<circle cx="123.5" cy="150.1" r=".88"/>
<circle cx="174.6" cy="173.1" r=".88"/>
<circle cx="93.5" cy="169.5" r=".88"/>
<circle cx="123.5" cy="176.6" r=".88"/>
<circle cx="121.7" cy="100.8" r=".88"/>
<circle cx="121.7" cy="74.3" r=".88"/>
<circle cx="91.7" cy="93.7" r=".88"/>
<circle cx="172.9" cy="97.2" r=".88"/>
<circle cx="132.3" cy="93.7" r=".88"/>
<circle cx="146.4" cy="74.3" r=".88"/>
<circle cx="146.4" cy="114.9" r=".88"/>
<circle cx="292.8" cy="109.6" r=".88"/>
<circle cx="292.8" cy="123.7" r=".88"/>
<circle cx="439.2" cy="141.3" r=".88"/>
<circle cx="444.5" cy="116.6" r=".88"/>
<circle cx="469.2" cy="134.3" r=".88"/>
<circle cx="476.3" cy="109.6" r=".88"/>
<circle cx="463.9" cy="106" r=".88"/>
<circle cx="506.2" cy="102.5" r=".88"/>
<circle cx="479.8" cy="99" r=".88"/>
<circle cx="329.8" cy="79.6" r=".88"/>
<circle cx="315.7" cy="79.6" r=".88"/>
<circle cx="259.3" cy="79.6" r=".88"/>
<circle cx="275.2" cy="79.6" r=".88"/>
<circle cx="389.8" cy="113.1" r=".88"/>
<circle cx="389.8" cy="116.6" r=".88"/>
<circle cx="389.8" cy="120.2" r=".88"/>
<circle cx="134.1" cy="169.5" r=".88"/>
<circle cx="146.4" cy="340.6" r=".88"/>
<circle cx="74.1" cy="305.4" r=".88"/>
<circle cx="61.7" cy="305.4" r=".88"/>
<circle cx="61.7" cy="291.3" r=".88"/>
<circle cx="211.7" cy="354.8" r=".88"/>
<circle cx="204.6" cy="354.8" r=".88"/>
<circle cx="208.1" cy="368.9" r=".88"/>
<circle cx="204.6" cy="314.2" r=".88"/>
<circle cx="213.4" cy="314.2" r=".88"/>
<circle cx="217" cy="328.3" r=".88"/>
<circle cx="234.6" cy="340.6" r=".88"/>
<circle cx="225.8" cy="425.3" r=".88"/>
<circle cx="56.4" cy="400.6" r=".88"/>
<circle cx="181.7" cy="337.1" r=".88"/>
<circle cx="56.4" cy="388.3" r=".88"/>
<circle cx="86.4" cy="404.1" r=".88"/>
<circle cx="109.4" cy="404.1" r=".88"/>
<circle cx="109.4" cy="390" r=".88"/>
<circle cx="139.3" cy="407.7" r=".88"/>
<circle cx="111.1" cy="434.1" r=".88"/>
<circle cx="139.3" cy="442.9" r=".88"/>
<circle cx="153.5" cy="425.3" r=".88"/>
<circle cx="179.9" cy="407.7" r=".88"/>
<circle cx="165.8" cy="407.7" r=".88"/>
<circle cx="183.4" cy="407.7" r=".88"/>
<circle cx="201.1" cy="407.7" r=".88"/>
<circle cx="187" cy="407.7" r=".88"/>
<circle cx="201.1" cy="425.3" r=".88"/>
<circle cx="225.8" cy="407.7" r=".88"/>
<circle cx="497.4" cy="413" r=".88"/>
<circle cx="472.7" cy="430.6" r=".88"/>
<circle cx="458.6" cy="413" r=".88"/>
<circle cx="472.7" cy="413" r=".88"/>
<circle cx="455.1" cy="413" r=".88"/>
<circle cx="437.4" cy="413" r=".88"/>
<circle cx="451.6" cy="413" r=".88"/>
<circle cx="425.1" cy="430.6" r=".88"/>
<circle cx="411" cy="448.2" r=".88"/>
<circle cx="411" cy="413" r=".88"/>
<circle cx="381" cy="395.3" r=".88"/>
<circle cx="381" cy="409.4" r=".88"/>
<circle cx="358.1" cy="409.4" r=".88"/>
<circle cx="328.1" cy="393.6" r=".88"/>
<circle cx="453.3" cy="342.4" r=".88"/>
<circle cx="328.1" cy="405.9" r=".88"/>
<circle cx="497.4" cy="430.6" r=".88"/>
<circle cx="506.2" cy="345.9" r=".88"/>
<circle cx="488.6" cy="333.6" r=".88"/>
<circle cx="485.1" cy="319.5" r=".88"/>
<circle cx="476.3" cy="319.5" r=".88"/>
<circle cx="479.8" cy="374.2" r=".88"/>
<circle cx="476.3" cy="360" r=".88"/>
<circle cx="483.3" cy="360" r=".88"/>
<circle cx="329.8" cy="293" r=".88"/>
<circle cx="329.8" cy="307.1" r=".88"/>
<circle cx="342.2" cy="307.1" r=".88"/>
<circle cx="418" cy="345.9" r=".88"/>
<circle cx="104.1" cy="241.9" r=".88"/>
<circle cx="155.2" cy="241.9" r=".88"/>
<circle cx="132.3" cy="266.6" r=".88"/>
<circle cx="155.2" cy="266.6" r=".88"/>
<circle cx="104.1" cy="266.6" r=".88"/>
<circle cx="95.3" cy="241.9" r=".88"/>
<circle cx="171.1" cy="241.9" r=".88"/>
<circle cx="458.6" cy="241.9" r=".88"/>
<circle cx="382.8" cy="241.9" r=".88"/>
<circle cx="391.6" cy="266.6" r=".88"/>
<circle cx="442.7" cy="266.6" r=".88"/>
<circle cx="419.8" cy="266.6" r=".88"/>
<circle cx="442.7" cy="241.9" r=".88"/>
<circle cx="391.6" cy="241.9" r=".88"/>
<circle cx="523.9" cy="106" r=".88"/>
<circle cx="382.8" cy="439.4" r=".88"/>
<circle cx="347.5" cy="307.1" r=".88"/>
<circle cx="384.5" cy="344.2" r=".88"/>
<circle cx="107.6" cy="347.7" r=".88"/>
</g>
<g font-size="4.6" fill="#800">
<text x="128.8" y="258.8">GND</text>
<text x="416.3" y="258.8">GND</text>
</g>
<text font-size="4.6" fill="#00f" x="441.2" y="503.1">Sheet_3</text>
<g font-size="4.2" fill="#00f">
<text x="17.6" y="26.7">ANALOG CONDUCTIVITY/TEMP</text>
<text x="171.1" y="455.3">TDS Meter1</text>
<text x="462.1" y="453.5">TDS Meter2</text>
<text x="562.9" y="503.4">1.0</text>
<text x="481.3" y="512.9">Your Company</text>
<text x="474.4" y="520.7">2024-04-29</text>
</g>
<g font-size="4.2">
<text x="142.2" y="68.3">+3V3_ADC1</text>
<text x="34.2" y="76.1">GND</text>
<text x="48.3" y="76.9">GND</text>
<text x="255.8" y="75.4">+5V</text>
<text x="323.2" y="74">+3V3_ADC1</text>
<text x="473.2" y="79.3">+3V3_ADC1</text>
<text x="499.6" y="79.3">+3V3_ADC1</text>
<text x="450.2" y="89.8">+3V3_ADC1</text>
<text x="254.7" y="100.8">GND</text>
<text x="267.1" y="100.8">GND</text>
<text x="288.6" y="105.3">+5V</text>
<text x="311.1" y="102.5">GND</text>
<text x="325.3" y="102.5">GND</text>
<text x="527.6" y="107.5">+3V3_ADC1</text>
<text x="450" y="118.1">+3V3_ADC1</text>
<text x="141.8" y="123.7">GND</text>
<text x="371.1" y="129">GND</text>
<text x="288.2" y="132.5">GND</text>
<text x="457.8" y="141.8">+3V3_ADC1</text>
<text x="119.2" y="145.9">+3V3_ADC1</text>
<text x="434.6" y="150.1">GND</text>
<text x="452.3" y="150.1">GND</text>
<text x="409.9" y="183.7">GND</text>
<text x="427.6" y="183.7">GND</text>
<text x="101.2" y="199.5">GND</text>
<text x="91.5" y="237.2">+3V3_ADC1</text>
<text x="174.3" y="237.1">-3V3</text>
<text x="379" y="237.2">+3V3_ADC1</text>
<text x="461.8" y="237.1">-3V3</text>
<text x="55.9" y="292.7">GND</text>
<text x="324" y="294.5">GND</text>
<text x="56.3" y="306.8">+3V3_ADC1</text>
<text x="200.8" y="309.5">+3V3_ADC1</text>
<text x="324.4" y="308.6">+3V3_ADC1</text>
<text x="472.5" y="314.8">+3V3_ADC1</text>
<text x="212.4" y="337.9">GND</text>
<text x="368.7" y="336.8">-3V3</text>
<text x="107.7" y="342.1">-3V3</text>
<text x="166.5" y="342.1">-3V3</text>
<text x="320.9" y="347.4">-3V3</text>
<text x="439.3" y="347.4">-3V3</text>
<text x="484" y="343.2">GND</text>
<text x="52.7" y="352.7">-3V3</text>
<text x="185.9" y="353.8">GND</text>
<text x="215" y="350.2">-3V3</text>
<text x="457.6" y="359.1">GND</text>
<text x="486.6" y="355.4">-3V3</text>
<text x="138.6" y="365.3">GND</text>
<text x="151" y="365.3">GND</text>
<text x="51.8" y="367.3">GND</text>
<text x="410.3" y="370.6">GND</text>
<text x="422.6" y="370.6">GND</text>
<text x="323.4" y="372.6">GND</text>
<text x="203.6" y="378.5">GND</text>
<text x="475.2" y="383.8">GND</text>
<text x="53.6" y="417.3">GND</text>
<text x="106.5" y="420.8">GND</text>
<text x="325.3" y="422.6">GND</text>
<text x="378.2" y="426.1">GND</text>
<text x="221.2" y="434.9">GND</text>
<text x="492.8" y="440.2">GND</text>
</g>
<g font-size="3.9" fill="#00f">
<text x="21.9" y="65">PT2A</text>
<text x="60.6" y="65">PT1A</text>
<text x="188" y="98.5">PT01_OUT</text>
<text x="382.1" y="100.3">PT02_OUT</text>
<text x="382.1" y="96.7">PT01_OUT</text>
<text x="492.7" y="100.3">SDA</text>
<text x="112.2" y="102">PT1A</text>
<text x="382.1" y="107.3">CT2OUT</text>
<text x="382.1" y="103.8">CT1OUT</text>
<text x="522.7" y="103.8">SCL</text>
<text x="408.5" y="172.6">CT2B</text>
<text x="408.5" y="169">CT2A</text>
<text x="438.1" y="169">CT1A</text>
<text x="438.1" y="172.5">CT1B</text>
<text x="113.9" y="177.9">PT2A</text>
<text x="189.3" y="174.3">PT02_OUT</text>
<text x="80.8" y="297.4" transform="rotate(-90 80.8 297.4)">netPort1</text>
<text x="348.9" y="299.2" transform="rotate(-90 348.9 299.2)">netPort13</text>
<text x="364.3" y="322.7">netPort13</text>
<text x="96.2" y="328">netPort1</text>
<text x="108.1" y="338.2">netPort12</text>
<text x="247.5" y="342">CT1A</text>
<text x="302.1" y="343.5">netPort14</text>
<text x="388.5" y="343.5">netPort14</text>
<text x="519.2" y="347.2">CT2A</text>
<text x="34" y="348.8">netPort12</text>
<text x="41.6" y="401.9">CT1B</text>
<text x="313.3" y="407.2">CT2B</text>
<text x="237.1" y="408.9">CT1OUT</text>
<text x="508.7" y="414.3">CT2OUT</text>
</g>
<g font-size="3.9" fill="#800">
<text x="420.9" y="498.7">TITLE:</text>
<text x="549.5" y="503.4">REV:</text>
<text x="457.8" y="512.9">Company:</text>
<text x="549.1" y="513.5">Sheet: 1/1</text>
<text x="457.8" y="520.6">Date:</text>
<text x="506.8" y="520.6">Drawn By: ansarahmed114</text>
</g>
<g font-size="3.2" fill="#800">
<text x="41.6" y="6.7">1</text>
<text x="110.8" y="6.7">2</text>
<text x="179.9" y="6.7">3</text>
<text x="249.1" y="6.7">4</text>
<text x="318.2" y="6.7">5</text>
<text x="387.3" y="6.7">6</text>
<text x="456.5" y="6.7">7</text>
<text x="525.6" y="6.7">8</text>
<text x="4.1" y="41.8">A</text>
<text x="576.3" y="41.8">A</text>
<text x="4.1" y="111">B</text>
<text x="576.3" y="111">B</text>
<text x="4.1" y="180.1">C</text>
<text x="576.3" y="180.1">C</text>
<text x="4.1" y="249.3">D</text>
<text x="576.3" y="249.3">D</text>
<text x="4.1" y="318.4">E</text>
<text x="576.3" y="318.4">E</text>
<text x="4.1" y="387.6">F</text>
<text x="576.3" y="387.6">F</text>
<text x="4.1" y="456.7">G</text>
<text x="576.3" y="456.7">G</text>
<text x="41.6" y="525.3">1</text>
<text x="110.8" y="525.3">2</text>
<text x="179.9" y="525.3">3</text>
<text x="249.1" y="525.3">4</text>
<text x="318.2" y="525.3">5</text>
<text x="387.3" y="525.3">6</text>
<text x="456.5" y="525.3">7</text>
<text x="525.6" y="525.3">8</text>
</g>
<g font-size="3.2" fill="#000080">
<text x="49.2" y="59.5">CN7</text>
<text x="279.2" y="75.4">LP5907MFX-3.3/NOPB</text>
<text x="288.8" y="72">U36</text>
<text x="94.2" y="82.5">R55</text>
<text x="124.2" y="82.5">R56</text>
<text x="154" y="82.1">10k</text>
<text x="154" y="78.9">R61</text>
<text x="94.2" y="85.7">10k</text>
<text x="124.2" y="85.7">10k</text>
<text x="262.8" y="87.8">C49</text>
<text x="319.3" y="87.8">C48</text>
<text x="333.4" y="87.8">C47</text>
<text x="412.3" y="87">U37</text>
<text x="149.1" y="93.1">U8.1</text>
<text x="262.8" y="90.9">1u</text>
<text x="319.3" y="90.9">1u</text>
<text x="333.4" y="90.9">0.1u</text>
<text x="412.3" y="90.2">ADS7830IPWR</text>
<text x="482.2" y="93.1">R90</text>
<text x="508.7" y="93.1">R89</text>
<text x="94.2" y="101.9">R57</text>
<text x="482.2" y="96.3">10k</text>
<text x="508.7" y="96.3">10k</text>
<text x="94.2" y="105.1">10k</text>
<text x="504.9" y="111.5">Jumper</text>
<text x="89.6" y="119.2">R170</text>
<text x="288" y="115.9">C38</text>
<text x="303.4" y="117.8">C39</text>
<text x="379.7" y="117.3">10k</text>
<text x="379.7" y="114.2">R91</text>
<text x="487.2" y="115.1">Jumper</text>
<text x="487.2" y="118.1">J3</text>
<text x="504.9" y="114.6">J4</text>
<text x="89.6" y="122.4">500</text>
<text x="287.5" y="120.9">10u</text>
<text x="303.4" y="120.9">0.1u</text>
<text x="466.4" y="131.6">10k</text>
<text x="466.4" y="128.4">R88</text>
<text x="478.7" y="131.6">10k</text>
<text x="478.7" y="128.4">R87</text>
<text x="448" y="135.4">C46</text>
<text x="448" y="138.6">0.1u</text>
<text x="159.3" y="154.7">R58</text>
<text x="96" y="161.5">10k</text>
<text x="96" y="158.3">R62</text>
<text x="125.9" y="161.5">10k</text>
<text x="125.9" y="158.3">R60</text>
<text x="159.3" y="157.9">10k</text>
<text x="146.5" y="167.2">U8.2</text>
<text x="96" y="177.8">R59</text>
<text x="96" y="181">10k</text>
<text x="420" y="185.1">CN8</text>
<text x="91.4" y="195.1">R171</text>
<text x="91.4" y="198.3">500</text>
<text x="128.4" y="225.6">10uF</text>
<text x="128.4" y="222.4">C85</text>
<text x="415.9" y="225.6">10uF</text>
<text x="415.9" y="222.4">C90</text>
<text x="130.2" y="237.2">TPS60400DBVR</text>
<text x="130.2" y="234.1">U84</text>
<text x="417.7" y="237.2">TPS60400DBVR</text>
<text x="417.7" y="234.1">U16</text>
<text x="95.2" y="250.1">C86</text>
<text x="107.6" y="250.1">C88</text>
<text x="158.7" y="250.1">C87</text>
<text x="174.6" y="250.1">C89</text>
<text x="382.8" y="250.1">C18</text>
<text x="395.1" y="250.1">C16</text>
<text x="446.3" y="250.1">C17</text>
<text x="462.1" y="250.1">C15</text>
<text x="95.2" y="253.2">10uF</text>
<text x="107.6" y="253.2">100nF</text>
<text x="158.7" y="253.2">10uF</text>
<text x="174.6" y="253.2">100nF</text>
<text x="382.8" y="253.2">10uF</text>
<text x="395.1" y="253.2">100nF</text>
<text x="446.3" y="253.2">10uF</text>
<text x="462.1" y="253.2">100nF</text>
<text x="58.2" y="299.5">C9</text>
<text x="70.6" y="299.5">C8</text>
<text x="58.2" y="302.6">10u</text>
<text x="70.6" y="302.6">100n</text>
<text x="326.3" y="304.4">10u</text>
<text x="326.3" y="301.2">C24</text>
<text x="338.7" y="304.4">100n</text>
<text x="338.7" y="301.2">C25</text>
<text x="338.4" y="316.4">CD4060BM</text>
<text x="338.4" y="313.4">U27</text>
<text x="70.3" y="321.7">CD4060BM</text>
<text x="70.3" y="318.5">U17</text>
<text x="203.9" y="322.4">C12</text>
<text x="224" y="322.4">C13</text>
<text x="204.4" y="325.5">10u</text>
<text x="224" y="325.5">100n</text>
<text x="475.5" y="327.7">C21</text>
<text x="495.7" y="327.7">C20</text>
<text x="165.5" y="334.3">100k</text>
<text x="165.5" y="331.1">R37</text>
<text x="183.8" y="334.4">6.8k</text>
<text x="183.8" y="331.2">R38 U14.1</text>
<text x="382.3" y="334.7">R68</text>
<text x="476" y="330.8">10u</text>
<text x="495.7" y="330.8">100n</text>
<text x="381" y="338.3">100k</text>
<text x="437.1" y="339.6">100k</text>
<text x="437.1" y="336.4">R66</text>
<text x="455.4" y="339.7">6.8k</text>
<text x="455.4" y="336.5">R65 U82.1</text>
<text x="104.1" y="345.3">100k R42</text>
<text x="373.4" y="347.1">R69</text>
<text x="380.1" y="345.3">10k</text>
<text x="103.2" y="348.8">10k</text>
<text x="110.6" y="348.8">R41</text>
<text x="130.5" y="352">10u</text>
<text x="130.5" y="348.8">C6</text>
<text x="142.9" y="352">100n</text>
<text x="142.9" y="348.8">C5</text>
<text x="100.2" y="354.1">1.5nC7</text>
<text x="375.4" y="354.1">1.5n</text>
<text x="385.8" y="355.9">C26</text>
<text x="402.2" y="357.3">10u</text>
<text x="402.2" y="354.1">C27</text>
<text x="414.5" y="357.3">100n</text>
<text x="414.5" y="354.1">C28</text>
<text x="201.1" y="363">C10</text>
<text x="215.2" y="363">C11</text>
<text x="201.1" y="366.1">10u</text>
<text x="215.2" y="366.1">100n</text>
<text x="472.7" y="371.4">10u</text>
<text x="472.7" y="368.3">C23</text>
<text x="486.8" y="371.4">100n</text>
<text x="486.8" y="368.3">C22</text>
<text x="119.6" y="375.2">R46</text>
<text x="58.6" y="382.3">R43</text>
<text x="66.7" y="382.6">R39</text>
<text x="119.6" y="378.4">10k</text>
<text x="391.2" y="383.7">10k</text>
<text x="391.2" y="380.5">R52</text>
<text x="58.6" y="385.4">1M</text>
<text x="66.7" y="385.8">5.6k</text>
<text x="113.4" y="387.7">U75</text>
<text x="125.3" y="387.7">1N4148D</text>
<text x="330.2" y="387.6">R63</text>
<text x="338.3" y="387.9">R64</text>
<text x="330.2" y="390.7">1M</text>
<text x="338.3" y="391.1">5.6k</text>
<text x="385" y="393">U80</text>
<text x="397" y="393">1N4148D</text>
<text x="91.4" y="401.3">10k</text>
<text x="91.4" y="398.1">R44</text>
<text x="122.6" y="400">U14.3</text>
<text x="170.8" y="401.7">R51</text>
<text x="191.9" y="401.7">R48</text>
<text x="138.1" y="405.3">U76</text>
<text x="150" y="405.3">1N4148D</text>
<text x="170.8" y="404.8">10k</text>
<text x="191.9" y="404.8">10k</text>
<text x="363" y="406.6">10k</text>
<text x="363" y="403.4">R54</text>
<text x="394.2" y="405.3">U82.3</text>
<text x="442.4" y="407">R67</text>
<text x="463.6" y="407">R49</text>
<text x="69.7" y="412.5">U14.2</text>
<text x="409.7" y="410.6">U79</text>
<text x="421.7" y="410.6">1N4148D</text>
<text x="442.4" y="410.1">10k</text>
<text x="463.6" y="410.1">10k</text>
<text x="116.1" y="419.3">R47</text>
<text x="187" y="419.1">1uF</text>
<text x="187" y="415.9">C83</text>
<text x="204.6" y="419.1">1uF</text>
<text x="204.6" y="415.9">C84</text>
<text x="229" y="419.1">1N5819HW</text>
<text x="229" y="415.9">D15</text>
<text x="341.3" y="417.7">U82.2</text>
<text x="116.1" y="422.5">10k</text>
<text x="387.7" y="424.6">R50</text>
<text x="458.6" y="424.4">1uF</text>
<text x="458.6" y="421.1">C19</text>
<text x="476.2" y="424.4">1uF</text>
<text x="476.2" y="421.1">C14</text>
<text x="500.6" y="424.4">1N5819HW</text>
<text x="500.6" y="421.2">D1</text>
<text x="109.9" y="431.8">U77</text>
<text x="121.8" y="431.8">1N4148D</text>
<text x="387.7" y="427.8">10k</text>
<text x="392.1" y="437.1">U19</text>
<text x="404" y="437.1">1N4148D</text>
<text x="93.1" y="443.7">10k</text>
<text x="93.1" y="440.4">R45</text>
<text x="138.1" y="440.6">U78</text>
<text x="150" y="440.6">1N4148D</text>
<text x="364.8" y="448.9">10k</text>
<text x="364.8" y="445.7">R53</text>
<text x="409.7" y="445.9">U15</text>
<text x="421.7" y="445.9">1N4148D</text>
<text x="121.7" y="456.8">U14.4</text>
<text x="393.3" y="462.1">U82.4</text>
</g>
<g font-size="3.2" fill="#00f">
<text x="42.2" y="63.4">4</text>
<text x="43.6" y="65.1">4</text>
<text x="48.1" y="65.1">3</text>
<text x="49.6" y="63.4">3</text>
<text x="42.2" y="66.9">2</text>
<text x="43.6" y="68.7">2</text>
<text x="48.1" y="68.7">1</text>
<text x="49.6" y="66.9">1</text>
<text x="280.3" y="79.2">1</text>
<text x="281.8" y="81">IN</text>
<text x="300.3" y="81">OUT</text>
<text x="301.8" y="79.2">5</text>
<text x="280.3" y="86.3">3</text>
<text x="281.8" y="88.1">EN</text>
<text x="300.3" y="88.1">N/C</text>
<text x="301.8" y="86.3">4</text>
<text x="137.2" y="93.3">2</text>
<text x="393.2" y="95.1">1</text>
<text x="137.2" y="100.4">3</text>
<text x="155.6" y="96.9">1</text>
<text x="393.2" y="98.6">2</text>
<text x="394.7" y="96.9">CH0</text>
<text x="394.7" y="100.4">CH1</text>
<text x="434.4" y="100.4">SDA</text>
<text x="435.9" y="98.6">15</text>
<text x="393.2" y="102.2">3</text>
<text x="393.2" y="105.7">4</text>
<text x="394.7" y="103.9">CH2</text>
<text x="394.7" y="107.5">CH3</text>
<text x="434.4" y="107.5">A1</text>
<text x="434.4" y="103.9">SCL</text>
<text x="435.9" y="105.7">13</text>
<text x="435.9" y="102.2">14</text>
<text x="393.2" y="109.2">5</text>
<text x="393.2" y="112.7">6</text>
<text x="394.7" y="111">CH4</text>
<text x="434.4" y="111">A0</text>
<text x="435.9" y="112.7">11</text>
<text x="435.9" y="109.2">12</text>
<text x="393.2" y="116.3">7</text>
<text x="393.2" y="119.8">8</text>
<text x="394.7" y="114.5">CH5</text>
<text x="394.7" y="118">CH6</text>
<text x="434.4" y="118">REFIN/REFOUT</text>
<text x="434.4" y="114.5">COM</text>
<text x="435.9" y="116.3">10</text>
<text x="394.7" y="121.6">CH7</text>
<text x="419.6" y="167.4">1</text>
<text x="427" y="167.4">2</text>
<text x="139" y="169.2">6</text>
<text x="157.3" y="172.7">7</text>
<text x="419.6" y="171">3</text>
<text x="421.1" y="169.2">1</text>
<text x="421.1" y="172.7">3</text>
<text x="425.6" y="172.7">4</text>
<text x="425.6" y="169.2">2</text>
<text x="427" y="171">4</text>
<text x="139" y="176.2">5</text>
<text x="419.6" y="174.5">5</text>
<text x="421.1" y="176.2">5</text>
<text x="425.6" y="176.2">6</text>
<text x="427" y="174.5">6</text>
<text x="119.6" y="241.5">2</text>
<text x="122.8" y="242.9">IN</text>
<text x="141.8" y="242.9">OUT</text>
<text x="145" y="241.5">1</text>
<text x="407.1" y="241.5">2</text>
<text x="410.3" y="242.9">IN</text>
<text x="429.3" y="242.9">OUT</text>
<text x="432.5" y="241.5">1</text>
<text x="119.6" y="248.6">5</text>
<text x="122.8" y="250">CFLY+</text>
<text x="407.1" y="248.6">5</text>
<text x="410.3" y="250">CFLY+</text>
<text x="119.6" y="252.1">3</text>
<text x="122.8" y="253.5">CFLY-</text>
<text x="407.1" y="252.1">3</text>
<text x="410.3" y="253.5">CFLY-</text>
<text x="327.9" y="320.9">1</text>
<text x="329.4" y="322.7">Q12</text>
<text x="59.8" y="326.2">1</text>
<text x="59.8" y="329.7">2</text>
<text x="61.3" y="327.9">Q12</text>
<text x="84.8" y="329.7">15</text>
<text x="327.9" y="324.4">2</text>
<text x="327.9" y="327.9">3</text>
<text x="329.4" y="326.2">Q13</text>
<text x="329.4" y="329.7">Q14</text>
<text x="351.5" y="329.7">Q8</text>
<text x="351.5" y="326.2">Q10</text>
<text x="353" y="327.9">14</text>
<text x="353" y="324.4">15</text>
<text x="59.8" y="333.2">3</text>
<text x="61.3" y="331.5">Q13</text>
<text x="61.3" y="335">Q14</text>
<text x="83.4" y="335">Q8</text>
<text x="83.4" y="331.5">Q10</text>
<text x="84.8" y="333.2">14</text>
<text x="327.9" y="331.5">4</text>
<text x="327.9" y="335">5</text>
<text x="329.4" y="333.2">Q6</text>
<text x="351.5" y="333.2">Q9</text>
<text x="353" y="335">12</text>
<text x="353" y="331.5">13</text>
<text x="59.8" y="336.8">4</text>
<text x="59.8" y="340.3">5</text>
<text x="61.3" y="338.5">Q6</text>
<text x="83.4" y="338.5">Q9</text>
<text x="84.8" y="340.3">12</text>
<text x="84.8" y="336.8">13</text>
<text x="195.4" y="336.8">2</text>
<text x="213.8" y="340.3">1</text>
<text x="327.9" y="338.5">6</text>
<text x="329.4" y="336.8">Q5</text>
<text x="329.4" y="340.3">Q7</text>
<text x="351.5" y="336.8">RESET</text>
<text x="353" y="338.5">11</text>
<text x="354.6" y="340.3">I</text>
<text x="59.8" y="343.8">6</text>
<text x="59.8" y="347.3">7</text>
<text x="61.3" y="342.1">Q5</text>
<text x="61.3" y="345.6">Q7</text>
<text x="83.4" y="342.1">RESET</text>
<text x="84.8" y="347.3">10</text>
<text x="84.8" y="343.8">11</text>
<text x="86.5" y="345.6">I</text>
<text x="195.4" y="343.8">3</text>
<text x="327.9" y="342.1">7</text>
<text x="329.4" y="343.8">Q4</text>
<text x="353" y="345.6">9</text>
<text x="353" y="342.1">10</text>
<text x="354.6" y="347.3">O</text>
<text x="354.6" y="343.8">#O</text>
<text x="467.1" y="342.1">2</text>
<text x="485.4" y="345.6">1</text>
<text x="61.3" y="349.1">Q4</text>
<text x="84.8" y="350.9">9</text>
<text x="86.5" y="352.6">O</text>
<text x="86.5" y="349.1">#O</text>
<text x="467.1" y="349.1">3</text>
<text x="63.1" y="400.3">6</text>
<text x="63.1" y="407.3">5</text>
<text x="81.5" y="403.8">7</text>
<text x="116.1" y="403.8">9</text>
<text x="134.4" y="407.3">8</text>
<text x="334.8" y="405.6">6</text>
<text x="116.1" y="410.8">10</text>
<text x="334.8" y="412.6">5</text>
<text x="353.1" y="409.1">7</text>
<text x="387.7" y="409.1">9</text>
<text x="406" y="412.6">8</text>
<text x="387.7" y="416.1">10</text>
<text x="116.1" y="439.1">13</text>
<text x="134.4" y="442.6">14</text>
<text x="116.1" y="446.1">12</text>
<text x="387.7" y="444.4">13</text>
<text x="406" y="447.9">14</text>
<text x="387.7" y="451.4">12</text>
</g>
<g font-size="3.2">
<text x="280.3" y="82.8">2</text>
<text x="281.8" y="84.5">GND</text>
<text x="146" y="106.4" transform="rotate(-90 146 106.4)">4</text>
<text x="435.9" y="119.8">9</text>
<text x="434.4" y="121.6">GND</text>
<text x="131.9" y="261.6" transform="rotate(-90 131.9 261.6)">4</text>
<text x="419.5" y="261.6" transform="rotate(-90 419.5 261.6)">4</text>
<text x="327.9" y="345.6">8</text>
<text x="329.4" y="347.3">VSS</text>
<text x="59.8" y="350.9">8</text>
<text x="61.3" y="352.6">VSS</text>
<text x="204.3" y="349.8" transform="rotate(-90 204.3 349.8)">11</text>
<text x="475.9" y="355.1" transform="rotate(-90 475.9 355.1)">11</text>
</g>
<g font-size="3.2" fill="#f00">
<text x="146" y="88.1" transform="rotate(-90 146 88.1)">8</text>
<text x="435.9" y="95.1">16</text>
<text x="434.4" y="96.9">+VDD</text>
<text x="351.5" y="322.7">VDD</text>
<text x="353" y="320.9">16</text>
<text x="83.4" y="327.9">VDD</text>
<text x="84.8" y="326.2">16</text>
<text x="204.3" y="331.5" transform="rotate(-90 204.3 331.5)">4</text>
<text x="475.9" y="336.8" transform="rotate(-90 475.9 336.8)">4</text>
</g>
</svg>
